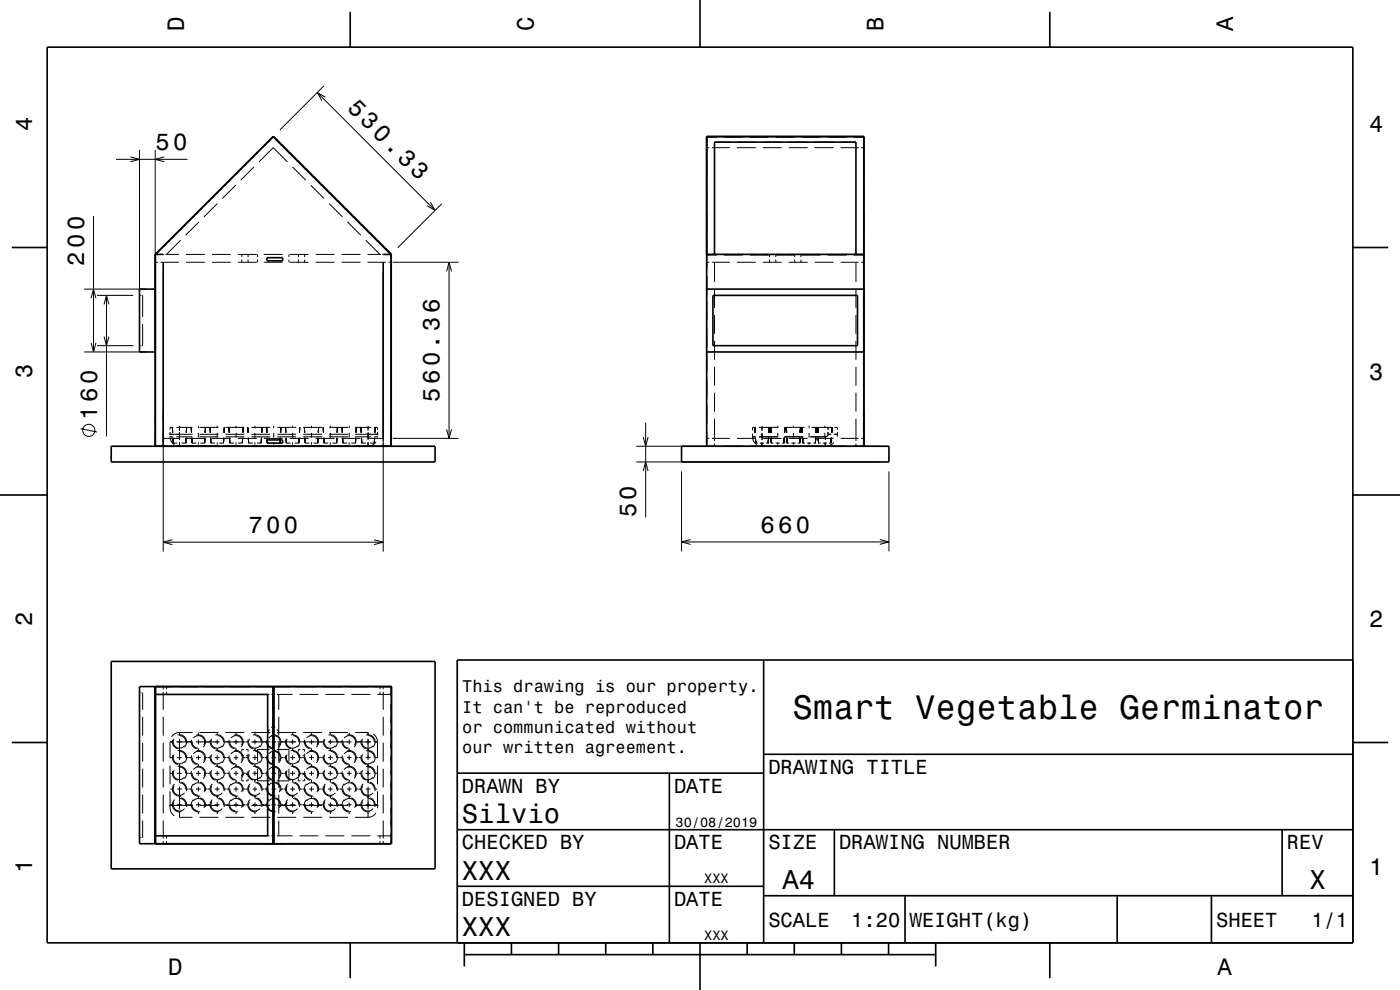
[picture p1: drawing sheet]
<svg xmlns="http://www.w3.org/2000/svg" width="297mm" height="210mm" viewBox="0 0 297 210" stroke-linecap="round" stroke-linejoin="round" font-family="sans-serif">
<g fill="none" stroke="#000" stroke-width=".21">
<path d="M67.3 19.6l25 25M68.7 18.2l-9.3 9.4M24.6 33.8h15.2M27.7 33.3l1.9 .5-1.9 .5M29.6 31.8v40.9M32.9 31.8v40.9M34.9 33.3l-2 .5 2 .5M50 39.3l-2.8 2.8M50.8 36.2l-2.8 2.8M53.9 35.4l-2.8 2.8M54.7 32.3l-2.9 2.8M54.9 34.3l3.1-3 3 3"/>
<path d="M58 29l-2.3 2.2M62 35.4l2.9 2.8M65.9 39.3l2.9 2.8M69 20.6l-1.7-1 1 1.8M149.9 31.3h.6M149.9 29.1h2.2M149.9 34v4M149.9 39.5v4M151 31.3h3.8M151.6 30.1h3.2M152.1 29h-2.2v3.5M153.6 29l4 .1"/>
<path d="M153.6 29h4M156.3 30.1h4M156.3 31.3h4M159.1 29l4 .1M159.1 29h4M161.8 30.1h4M161.8 31.3h4M164.6 29l4 .1M164.6 29h4M167.3 30.1h4M167.3 31.3h4M170.1 29l4 .1"/>
<path d="M170.1 29h4M172.8 30.1h4M172.8 31.3h4M175.6 29l4 .1M175.6 29h4M178.3 30.1h3.3M178.3 31.3h3.8M181.1 29h2.1M181.1 29h2.1v3.5M182.7 31.3h.5M183.2 34v4M183.2 39.5v4"/>
<path d="M19.8 45.8v28.9M33 55.6h.5M33 54h.1M34.1 55.6h3.9M34.6 57.6v59.4M34.6 54h.3M35.1 54h2.9M35.2 51.7l-2.2 2.3M38.3 51l-3 3M39.1 47.9l-2.8 2.8M39.5 55.6h4M39.5 54h4"/>
<path d="M42.2 47.1l-2.8 2.8M43 44l-2.8 2.8M45 55.6h4M45 54h4M46.1 43.2l-2.8 2.8M46.9 40.1l-2.8 2.8M50.5 55.6h4M50.5 54h4M51.3 54v.5M51.3 55.1v.5M52.6 54v.5M52.6 55.1v.5"/>
<path d="M54.6 54v.5M54.6 55.1v.5M56 55.6h4M56 54h4M61.3 54v.5M61.3 55.1v.5M61.5 55.6h4M61.5 54h4M63.3 54v.5M63.3 55.1v.5M64.6 54v.5M64.6 55.1v.5"/>
<path d="M67 55.6h4M67 54h4M69.8 43.2l2.8 2.8M72.5 55.6h4M72.5 54h4M73.7 47.1l2.8 2.8M77.6 51l3 3M78 55.6h3.9M78 54h2.8M81.1 54h.2M81.3 57.6v59.4M82.4 55.6h.6"/>
<path d="M83.3 55.6h14M91.3 42.9l1 1.7-1.7-1M93.7 43.2l-9.3 9.4M94.7 57.6l.6-2 .5 2M95.3 55.6v37.4M149.9 55.6h.6M149.9 54h33.4M149.9 58.4v20.7M149.9 54h2.2M149.9 45v4M149.9 50.5v6.6M151 55.6h3.8"/>
<path d="M151.6 55.6v4.2M153.6 54h4M156.3 55.6h4M159.1 54h4M161.8 55.6h4M163.2 54v.5M163.2 55.1v.5M164.6 54v.5M164.6 55.1v.5M164.6 54h4M167.3 55.6h4M168.6 54v.5"/>
<path d="M168.6 55.1v.5M169.9 54v.5M169.9 55.1v.5M170.1 54h4M172.8 55.6h4M175.6 54h4M178.3 55.6h3.8M181.1 54h2.1M181.6 55.6v4.2M183.2 55.1v.5h-.5M183.2 45v4M183.2 50.5v4"/>
<path d="M183.2 54.7l.1 .2M183.3 55.1l-.1 .2M17.8 74.7h13.1M17.8 61.3h13.1M19.3 72.7l.5 2 .6-2M19.3 63.3l.5-2 .6 2M20.6 73.3h7.7M20.6 62.7h7.7M22.1 64.6l.5-1.9 .5 1.9M22.1 71.4l.5 1.9 .5-1.9M22.6 62.7v29.9M29.6 73.3h.2"/>
<path d="M29.6 62.7h.2M30 62.7h.3v4.5M30.3 68.7v4.6h-.3M149.9 79.9v4.7M151.6 61.3v4M151.6 66.8v4M151.6 72.3v4M151.6 77.8v4M181.6 61.3v4M181.6 66.8v4M181.6 72.3v4M181.6 77.8v4"/>
<path d="M17.1 90.9l3.5 .7M33 87.3v2.9M33 91.7v3h2.2M34.6 93h3.4M35.9 92.1h4.9M36.1 92.7a2 2 0 0 0 .9 1.6M36.1 91.6v.7M36.1 92.5v.2M36.1 92.7h.6M36.6 90.7v1.1M36.7 92.9v1.1h.9M36.7 94.7h4"/>
<path d="M36.7 90.7h-.6v.4M37.4 92.7h3.4M37.4 90.7h3.4M38.1 90.3v1M38.1 91.6v1.7M38.1 93.8v.9M39.5 93h4M39.5 92.9l-.1 1.1h-.9M39.6 90.7l-.1 1.1M40.6 90.7v1.1M40.7 92.9v1.1h.9M42.1 90.3v.5"/>
<path d="M42.1 91.8v1M42.1 93.8v.5M42.2 94.7h4M42.3 92.1h4M42.3 92.7h4M42.3 90.7h4M43.5 92.9l-.1 1.1h-.9M43.6 90.7l-.1 1.1M44.6 90.7v1.1M44.7 92.9v1.1h.9M45 93h4M46.1 90.3v.5"/>
<path d="M46.1 91.8v1M46.1 93.8v.5M47.5 92.9l-.1 1.1h-.9M47.6 90.7l-.1 1.1M47.7 94.7h4M47.8 92.1h4M47.8 92.7h4M47.8 90.7h4M48.6 90.7v1.1M48.7 92.9v1.1h.9M50.1 90.3v.5M50.1 91.8v1"/>
<path d="M50.1 93.8v.5M50.5 93h4M51.5 92.9l-.1 1.1h-.9M51.6 90.7l-.1 1.1M52.6 90.7v1.1M52.7 92.9v1.1h.9M53.2 94.7h4M53.3 92.1h4M53.3 92.7h4M53.3 90.7h4M54.1 90.3v.5M54.1 91.8v1"/>
<path d="M54.1 93.8v.5M55.5 92.9l-.1 1.1h-.9M55.6 90.7l-.1 1.1M56 93h4M56.6 90.7v1.1M56.7 92.9v1.1M58.1 90.3v.5M58.1 91.8v1M58.1 93.8v.5M58.7 94.7h4M58.8 92.1h4M58.8 92.7h4"/>
<path d="M58.8 90.7h4M59.5 92.9l-.1 1.1M59.6 90.7l-.1 1.1M60.6 90.7v1.1M60.7 92.9v1.1h.9M61.5 93h4M62.1 90.3v.5M62.1 91.8v1M62.1 93.8v.5M63.5 92.9l-.1 1.1h-.9M63.6 90.7l-.1 1.1M64.2 94.7h4"/>
<path d="M64.3 92.1h4M64.3 92.7h4M64.3 90.7h4M64.6 90.7v1.1M64.7 92.9v1.1h.9M66.1 90.3v.5M66.1 91.8v1M66.1 93.8v.5M67 93h4M67.5 92.9l-.1 1.1h-.9M67.6 90.7l-.1 1.1M68.6 90.7v1.1"/>
<path d="M68.7 92.9v1.1h.9M69.7 94.7h4M69.8 92.1h4M69.8 92.7h4M69.8 90.7h4M70.1 90.3v.5M70.1 91.8v1M70.1 93.8v.5M71.5 92.9l-.1 1.1h-.9M71.6 90.7l-.1 1.1M72.5 93h4M72.6 90.7v1.1"/>
<path d="M72.7 92.9v1.1h.9M74.1 90.3v.5M74.1 91.8v1M74.1 93.8v.5M75.2 94.7h4M75.3 92.1h5M75.3 92.7h3.4M75.3 90.7h3.4M75.5 92.9l-.1 1.1h-.9M75.6 90.7l-.1 1.1M76.6 90.7v1.1M76.7 92.9v1.1h.9"/>
<path d="M78 93h3.3M78.1 90.3v1M78.1 91.6v1.7M79.4 92.7h.7M79.4 90.7h.7v.4M79.5 92.9l-.1 1.1h-.9M79.6 90.7l-.1 1.1M79.8 93.7a2 2 0 0 1-1.7 1v-.9M80.1 91.6v.7M80.1 92.5v.2M80.1 92.7h.1M80.7 94.7h2.3"/>
<path d="M83.3 93h14M94.7 91.1l.6 1.9 .5-1.9M135 98h51.6M135 94.7h51.6M136.5 92.7l.5 2 .5-2M136.5 99.9l.5-1.9 .5 1.9M137 89.7v20.1M144.6 100v17M149.9 93h.6M149.9 85.4v4.7M149.9 90.9v3.8M151 93h3.8"/>
<path d="M151.6 83.3v4M151.6 88.8v4.7M151.6 94.1v.6M156.3 93h4M159.6 92.7a2.02 2.02 0 0 0 1 1.6M159.6 92.7h.7M159.6 92v.7M160.1 90.7l.1 1.1M160.3 92.9v1.1h.5M160.3 90.7h-.7v.6M161 92.7h3.9M161 90.7h4.1"/>
<path d="M161.2 94h.9M161.6 90.3v1M161.6 91.8v1.5M161.6 93.8v.9M161.8 93h4M163 92.9v1.1h-.5M163.2 90.7l-.1 1.1M163.5 90.7v1.1M163.6 92.9l.1 1.1h.4M164.5 94h.9M165 90.3v.5M165 91.8v1"/>
<path d="M165 93.8v.5M166.4 92.9l-.1 1.1h-.4M166.4 92.7h4M166.5 90.7l-.1 1.1M166.7 90.7h4M166.8 90.7l.1 1.1M166.9 92.9l.1 1.1h.4M167.3 93h4M167.9 94h.9M168.3 90.3v.5M168.3 91.8v1M168.3 93.8v.5"/>
<path d="M169.7 92.9v1.1h-.5M169.8 90.7v1.1M170.1 90.7l.1 1.1M170.3 92.9v1.1h.5M171.2 94h.9M171.7 90.3v.5M171.7 91.8v1M171.7 93.8v.5M171.9 92.7h3.2M172.2 90.7h4.1M172.8 93h4M173 92.9v1.1h-.5"/>
<path d="M173.2 90.7l-.1 1.1M173.5 90.7v1.1M173.6 92.9l.1 1.1h.4M174.5 94h.9M175 90.3v.5M175 91.8v1M175 93.8v.5M175.1 92.7v.6M175.7 92.1l-.2 .3-.4 .3M175.7 92.1h.6M175.7 90.7v.4M175.7 91.6v.5"/>
<path d="M176.4 92.9l-.1 1.1h-.4M176.5 90.7l-.1 1.1M176.9 93.9a2.52 2.52 0 0 1-1.8 .8v-.7M177 92.1h.7M177 90.7h.7v.4M177.7 92.1l-.1 .5M177.7 91.6v.5M178.3 93h3.8M181.6 83.3v4M181.6 88.8v4.7M181.6 94.1v.6M182.7 93h.5"/>
<path d="M183.2 94h.1M183.2 93.3h.1M188.6 100v17M34.6 115h46.7M36.6 114.5l-2 .5 2 .5M79.4 114.5l1.9 .5-1.9 .5M144.6 115h44M146.5 114.4l-1.9 .6 1.9 .5M186.6 114.4l2 .6-2 .5M29.6 147h.2M30 147h.3v3.6M30.3 152.1v4"/>
<path d="M30.3 157.6v4M33 145.7h3.5M33 145.7v2.1M33 149.3v4M33 154.8v4M34.6 145.6v.6M34.6 146.7v3.9M34.6 152.1v4M34.6 157.6v4M35.3 145.6v.6M35.3 146.7v.6M36.1 157.4v3.5"/>
<path d="M36.1 157.4h.6M36.1 157.3v.1M36.6 156.9a1.51 1.51 0 0 0 1.1 1.9M36.9 156.7a1.33 1.33 0 0 0 .4 1.8 1.33 1.33 0 0 0 1.8-.3M37.4 157.4h3.4M37.7 159.3a1.51 1.51 0 0 1 1.7 .7 1.51 1.51 0 0 1-.3 1.8M37.7 155.9a1.51 1.51 0 0 1 1.7 .7 1.51 1.51 0 0 1-.3 1.9M38 145.7h4M38.1 155.4a2 2 0 0 0-1.7 .9M38.1 155.4v.6M38.1 156.7v4.5M38.1 155.4h2.7"/>
<path d="M38.2 156a1.33 1.33 0 0 1 1.2 1.4M38.2 159.4a1.33 1.33 0 0 1 1.2 1.4M40.6 156.9a1.51 1.51 0 0 0 1.1 1.9M40.7 157.3a1.33 1.33 0 0 0 1.3 1.4M41 156.6a1.33 1.33 0 0 1 1.8-.3 1.33 1.33 0 0 1 .4 1.7M41 159.9a1.33 1.33 0 0 1 1.8-.3 1.33 1.33 0 0 1 .4 1.8M41.6 157.4h5M41.7 159.3a1.51 1.51 0 0 1 1.7 .7 1.51 1.51 0 0 1-.3 1.8M41.7 155.9a1.51 1.51 0 0 1 1.7 .7 1.51 1.51 0 0 1-.3 1.9M42.1 155.4v.5M42.1 156.9v1M42.1 158.7v.6"/>
<path d="M42.3 155.4h4M43.5 145.7h4M44.6 156.9a1.51 1.51 0 0 0 1.1 1.9M44.9 156.7a1.33 1.33 0 0 0 .4 1.8 1.33 1.33 0 0 0 1.8-.3M45.7 159.3a1.51 1.51 0 0 1 1.7 .7 1.51 1.51 0 0 1-.3 1.8M45.7 155.9a1.51 1.51 0 0 1 1.7 .7 1.51 1.51 0 0 1-.3 1.9M46.1 155.4v.5M46.1 156.9v1M46.1 158.7v.6M46.2 156a1.33 1.33 0 0 1 1.2 1.4M46.2 159.4a1.33 1.33 0 0 1 1.2 1.4M47.6 157.4h4.4"/>
<path d="M47.8 155.4h4M48.6 156.9a1.51 1.51 0 0 0 1.1 1.9M48.8 157.3a1.33 1.33 0 0 0 1.2 1.4M49 145.7h4M49 156.6a1.33 1.33 0 0 1 1.8-.3 1.33 1.33 0 0 1 .4 1.7M49 159.9a1.33 1.33 0 0 1 1.8-.3 1.33 1.33 0 0 1 .4 1.8M49.7 159.3a1.51 1.51 0 0 1 1.7 .7 1.51 1.51 0 0 1-.3 1.8M49.7 155.9a1.51 1.51 0 0 1 1.7 .7 1.51 1.51 0 0 1-.3 1.9M50.1 155.4v.5M50.1 156.9v1M50.1 158.7v.6M51.3 159.9v.4h.4"/>
<path d="M51.7 159h-.4v.4M52.1 157.4h.5M52.2 159h.4v.4M52.6 157.4a1.5 1.5 0 0 0 1.1 1.4M52.6 159.9v.4h-.4M52.6 156.9v.5M52.9 156.7a1.33 1.33 0 0 0 .4 1.8 1.33 1.33 0 0 0 1.8-.3M53.3 157.4h4M53.3 155.4h4M53.7 159.3a1.51 1.51 0 0 1 1.7 .7 1.51 1.51 0 0 1-.3 1.8M53.7 155.9a1.51 1.51 0 0 1 1.7 .7 1.51 1.51 0 0 1-.3 1.9M54.1 155.4v.5"/>
<path d="M54.1 156.9v1M54.1 158.7v.6M54.2 156a1.33 1.33 0 0 1 1.2 1.4M54.2 159.4a1.33 1.33 0 0 1 1.2 1.4M54.5 145.7h3.5M56.6 156.9a1.51 1.51 0 0 0 1.1 1.9M56.8 157.3a1.33 1.33 0 0 0 1.2 1.4M56.8 147.3h.4M57 156.6a1.33 1.33 0 0 1 1.8-.3 1.33 1.33 0 0 1 .4 1.7M57 159.9a1.33 1.33 0 0 1 1.8-.3 1.33 1.33 0 0 1 .4 1.8M57.2 154.8l-.4 .3 .4 .4M57.2 159h-2.6v2.6"/>
<path d="M57.6 154.4l.4-.4 .4 .4M57.6 155.9l.4 .4 .4-.4M57.6 147.3h.8M57.6 157.4h1M57.7 159.3a1.51 1.51 0 0 1 1.7 .7 1.51 1.51 0 0 1-.3 1.8M57.7 155.9a1.51 1.51 0 0 1 1.7 .7 1.51 1.51 0 0 1-.3 1.9M58 145.6v.6M58 146.7v3.9M58 152.1v4M58 157.6v4M58.1 145.7h3.4M58.1 155.4v.5"/>
<path d="M58.1 156.9v1M58.1 158.7v.6M58.7 159h2.6v2.6M58.7 154.8l.4 .3-.4 .4M58.7 147.3h3.4M58.8 157.4h4M58.8 155.4h4M59.1 147.3v3.3M59.1 152.1v4M59.1 157.6v4M60.6 156.9a1.5 1.5 0 0 0 1.1 1.9M60.9 156.7a1.33 1.33 0 0 0 .4 1.8 1.33 1.33 0 0 0 1.8-.3"/>
<path d="M61.7 159.3a1.51 1.51 0 0 1 1.7 .7 1.51 1.51 0 0 1-.3 1.8M61.7 155.9a1.51 1.51 0 0 1 1.7 .7 1.51 1.51 0 0 1-.3 1.9M62.1 155.4v.5M62.1 156.9v1M62.1 158.7v.6M62.2 156a1.33 1.33 0 0 1 1.2 1.4M62.2 159.4a1.33 1.33 0 0 1 1.2 1.4M63 145.7h4M63.3 159.9v.4h.4M63.5 147.3h4M63.6 157.4h.4M63.7 159h-.4v.4"/>
<path d="M64.1 157.4h4.5M64.2 159h.4v.4M64.3 155.4h4M64.6 159.9v.4h-.4M64.6 156.9a1.51 1.51 0 0 0 1.1 1.9M64.7 157.3a1.33 1.33 0 0 0 1.3 1.4M65 156.6a1.33 1.33 0 0 1 1.8-.3 1.33 1.33 0 0 1 .4 1.7M65 159.9a1.33 1.33 0 0 1 1.8-.3 1.33 1.33 0 0 1 .4 1.8M65.7 159.3a1.51 1.51 0 0 1 1.7 .7 1.51 1.51 0 0 1-.3 1.8M65.7 155.9a1.51 1.51 0 0 1 1.7 .7 1.51 1.51 0 0 1-.3 1.9M66.1 155.4v.5M66.1 156.9v1"/>
<path d="M66.1 158.7v.6M68.5 145.7h4M68.6 157.4a1.51 1.51 0 0 0 1.1 1.4M68.6 156.9v.5M68.9 156.7a1.33 1.33 0 0 0 .4 1.8 1.33 1.33 0 0 0 1.8-.3M69 147.3h4M69.6 157.4h5M69.7 159.3a1.51 1.51 0 0 1 1.7 .7 1.51 1.51 0 0 1-.3 1.8M69.7 155.9a1.51 1.51 0 0 1 1.7 .7 1.51 1.51 0 0 1-.3 1.9M69.8 155.4h4M70.1 155.4v.5M70.1 156.9v1"/>
<path d="M70.1 158.7v.6M70.2 156a1.33 1.33 0 0 1 1.2 1.4M70.2 159.4a1.33 1.33 0 0 1 1.2 1.4M72.6 156.9a1.51 1.51 0 0 0 1.1 1.9M72.7 157.3a1.33 1.33 0 0 0 1.3 1.4M73 156.6a1.33 1.33 0 0 1 1.8-.3 1.33 1.33 0 0 1 .4 1.7M73 159.9a1.33 1.33 0 0 1 1.8-.3 1.33 1.33 0 0 1 .4 1.8M73.7 159.3a1.51 1.51 0 0 1 1.7 .7 1.51 1.51 0 0 1-.3 1.8M73.7 155.9a1.51 1.51 0 0 1 1.7 .7 1.51 1.51 0 0 1-.3 1.9M74 145.7h4M74.1 155.4v.5M74.1 156.9v1"/>
<path d="M74.1 158.7v.6M74.5 147.3h4M75.3 157.4h3.4M75.3 155.4h2.8M76.6 156.9a1.51 1.51 0 0 0 1.1 1.9M76.9 156.7a1.33 1.33 0 0 0 .4 1.8 1.33 1.33 0 0 0 1.8-.3M77.7 159.3a1.51 1.51 0 0 1 1.7 .7 1.51 1.51 0 0 1-.3 1.8M77.7 155.9a1.51 1.51 0 0 1 1.7 .7 1.51 1.51 0 0 1-.3 1.9M78.1 155.4v.6M78.1 156.7v4.5M78.1 155.4h.1M78.2 156a1.34 1.34 0 0 1 1.2 1.4"/>
<path d="M78.2 159.4a1.33 1.33 0 0 1 1.2 1.4M79.2 155.7a2 2 0 0 1 .9 1.7M79.4 157.4h.1M79.4 157.4h.7M79.5 145.7h3.5M80.1 147.3h2.9M80.1 157.4v3.5M80.6 145.6v.6M80.6 146.7v.6M81.3 145.6v.6M81.3 146.7v3.9M81.3 152.1v4"/>
<path d="M81.3 157.6v4M83 145.6v33.4h-3.5M83 145.6v2.2M83 149.3v4M83 154.8v4M29.6 177.6h.2M30.3 163.1v4M30.3 168.6v4M30.3 174.1v3.5h-.3M33 179h3.5M33 160.3v4M33 165.8v4"/>
<path d="M33 171.3v4M33 176.8v2.2M34.6 163.1v4M34.6 168.6v4M34.6 174.1v3.8M34.6 178.4v.6M35.3 177.3v.6M35.3 178.4v.6M35.9 170.8h4.9M36.1 167.9v3.5a2 2 0 0 0 .9 1.7M36.1 162.4v4M36.1 170.7h.5"/>
<path d="M36.1 167.4h.5M36.1 164h.5M36.1 160.7h.5M36.6 164a1.5 1.5 0 0 0 1.1 1.5M36.6 160.7a1.51 1.51 0 0 0 1.1 1.5M36.6 163.6v.4M36.6 160.2v.5M36.9 160.1a1.33 1.33 0 0 0 .4 1.7 1.33 1.33 0 0 0 1.8-.3M36.9 163.4a1.33 1.33 0 0 0 .4 1.8 1.33 1.33 0 0 0 1.8-.4M36.9 166.7a1.33 1.33 0 0 0 .4 1.8 1.33 1.33 0 0 0 1.8-.3M36.9 170.1a1.33 1.33 0 0 0 .4 1.7 1.33 1.33 0 0 0 1.8-.3M37 169.6a1.51 1.51 0 0 0-.2 1.8 1.51 1.51 0 0 0 1.7 .8"/>
<path d="M37 166.3a1.51 1.51 0 0 0-.2 1.8 1.51 1.51 0 0 0 1.7 .7M37.6 170.7h1M37.6 167.4h1M37.6 164h1M37.6 160.7h1M37.7 162.6a1.5 1.5 0 0 1 1.7 .7 1.5 1.5 0 0 1-.3 1.8M38 179h4M38 173.4h2.8M38.1 162.1v4M38.1 166.9v4.8M38.1 172.2v1.2M38.2 162.7a1.33 1.33 0 0 1 1.2 1.4"/>
<path d="M38.2 166a1.33 1.33 0 0 1 1.2 1.4M38.2 169.4a1.33 1.33 0 0 1 1.2 1.4M38.4 169.2a1.5 1.5 0 0 1 1.2 1.5M38.4 165.9a1.5 1.5 0 0 1 1.2 1.5M39.6 170.7h.4M39.6 167.4h.4M39.6 164h.4M39.6 160.7h.4M39.6 170.7l-.1 .5M39.6 167.4l-.1 .4M40.1 170.7h.5M40.1 167.4h.5"/>
<path d="M40.1 164h.5M40.1 160.7h.5M40.6 164a1.51 1.51 0 0 0 1.1 1.5M40.6 160.7a1.51 1.51 0 0 0 1.1 1.5M40.6 163.6v.4M40.6 160.2v.5M40.7 160.6a1.33 1.33 0 0 0 1.3 1.4M40.7 164a1.33 1.33 0 0 0 1.3 1.4M40.7 167.3a1.33 1.33 0 0 0 1.3 1.4M40.7 170.6a1.33 1.33 0 0 0 1.3 1.4M41 163.2a1.33 1.33 0 0 1 1.8-.3 1.33 1.33 0 0 1 .4 1.8M41 166.6a1.33 1.33 0 0 1 1.8-.3 1.33 1.33 0 0 1 .4 1.7"/>
<path d="M41 169.9a1.33 1.33 0 0 1 1.8-.3 1.33 1.33 0 0 1 .4 1.8M41 169.6a1.5 1.5 0 0 0-.2 1.8 1.5 1.5 0 0 0 1.7 .8M41 166.3a1.5 1.5 0 0 0-.2 1.8 1.5 1.5 0 0 0 1.7 .7M41.6 170.7h1M41.6 167.4h1M41.6 164h1M41.6 160.7h1M41.7 162.6a1.5 1.5 0 0 1 1.7 .7 1.5 1.5 0 0 1-.3 1.8M42.1 160.2v1M42.1 162.1v.6M42.1 163.5v1M42.1 165.4v.6"/>
<path d="M42.1 166.9v1M42.1 168.7v.6M42.1 170.2v1M42.1 172.2v.5M42.3 170.8h4M42.3 173.4h4M42.4 169.2a1.51 1.51 0 0 1 1.2 1.5M42.4 165.9a1.51 1.51 0 0 1 1.2 1.5M43.5 179h4M43.6 170.7h.4M43.6 167.4h.4M43.6 164h.4"/>
<path d="M43.6 160.7h.4M43.6 170.7l-.1 .5M43.6 167.4l-.1 .4M44.1 170.7h.5M44.1 167.4h.5M44.1 164h.5M44.1 160.7h.5M44.6 163.6a1.5 1.5 0 0 0 1.1 1.9M44.6 160.2a1.51 1.51 0 0 0 1.1 2M44.9 160.1a1.33 1.33 0 0 0 .4 1.7 1.33 1.33 0 0 0 1.8-.3M44.9 163.4a1.33 1.33 0 0 0 .4 1.8 1.33 1.33 0 0 0 1.8-.4M44.9 166.7a1.33 1.33 0 0 0 .4 1.8 1.33 1.33 0 0 0 1.8-.3"/>
<path d="M44.9 170.1a1.33 1.33 0 0 0 .4 1.7 1.33 1.33 0 0 0 1.8-.3M45 169.6a1.5 1.5 0 0 0-.2 1.8 1.5 1.5 0 0 0 1.7 .8M45 166.3a1.5 1.5 0 0 0-.2 1.8 1.5 1.5 0 0 0 1.7 .7M45.6 170.7h1M45.6 167.4h1M45.6 164h1M45.6 160.7h1M45.7 162.6a1.51 1.51 0 0 1 1.7 .7 1.51 1.51 0 0 1-.3 1.8M46.1 160.2v1M46.1 162.1v.6M46.1 163.5v1M46.1 165.4v.6"/>
<path d="M46.1 166.9v1M46.1 168.7v.6M46.1 170.2v1M46.1 172.2v.5M46.2 162.7a1.33 1.33 0 0 1 1.2 1.4M46.2 166a1.33 1.33 0 0 1 1.2 1.4M46.2 169.4a1.33 1.33 0 0 1 1.2 1.4M46.4 169.2a1.51 1.51 0 0 1 1.2 1.5M46.4 165.9a1.51 1.51 0 0 1 1.2 1.5M47.6 170.7h.4M47.6 167.4h.4M47.6 164h.4"/>
<path d="M47.6 160.7h.4M47.6 170.7l-.1 .5M47.6 167.4l-.1 .4M47.8 170.8h4M47.8 173.4h4M48.1 170.7h.5M48.1 167.4h.5M48.1 164h.5M48.1 160.7h.5M48.6 164a1.5 1.5 0 0 0 1.1 1.5M48.6 160.7a1.51 1.51 0 0 0 1.1 1.5M48.6 163.6v.4"/>
<path d="M48.6 160.2v.5M48.8 160.6a1.33 1.33 0 0 0 1.2 1.4M48.8 164a1.33 1.33 0 0 0 1.2 1.4M48.8 167.3a1.33 1.33 0 0 0 1.2 1.4M48.8 170.6a1.33 1.33 0 0 0 1.2 1.4M49 179h4M49 163.2a1.33 1.33 0 0 1 1.8-.3 1.33 1.33 0 0 1 .4 1.8M49 166.6a1.33 1.33 0 0 1 1.8-.3 1.33 1.33 0 0 1 .4 1.7M49 169.9a1.33 1.33 0 0 1 1.8-.3 1.33 1.33 0 0 1 .4 1.8M49.1 169.6a1.5 1.5 0 0 0-.3 1.8 1.5 1.5 0 0 0 1.7 .8M49.1 166.3a1.5 1.5 0 0 0-.3 1.8 1.5 1.5 0 0 0 1.7 .7M49.6 170.7h1"/>
<path d="M49.6 167.4h1M49.6 164h1M49.6 160.7h1M49.7 162.6a1.51 1.51 0 0 1 1.7 .7 1.51 1.51 0 0 1-.3 1.8M50.1 160.2v1M50.1 162.1v.6M50.1 163.5v1M50.1 165.4v.6M50.1 166.9v1M50.1 168.7v.6M50.1 170.2v1M50.1 172.2v.5"/>
<path d="M50.4 169.2a1.51 1.51 0 0 1 1.2 1.5M50.4 165.9a1.51 1.51 0 0 1 1.2 1.5M51.3 165.2v.4h.4M51.6 170.7h.4M51.6 167.4h.4M51.6 164h.4M51.6 160.7h.4M51.6 170.7l-.1 .5M51.6 167.4l-.1 .4M51.7 164.3h-.4v.4M52.1 170.7h.5M52.1 167.4h.5"/>
<path d="M52.1 164h.5M52.1 160.7h.5M52.2 164.3h.4v.4M52.6 164a1.5 1.5 0 0 0 1.1 1.5M52.6 160.7a1.51 1.51 0 0 0 1.1 1.5M52.6 165.2v.4h-.4M52.6 163.6v.4M52.6 160.2v.5M52.9 160.1a1.33 1.33 0 0 0 .4 1.7 1.33 1.33 0 0 0 1.8-.3M52.9 163.4a1.33 1.33 0 0 0 .4 1.8 1.33 1.33 0 0 0 1.8-.4M52.9 166.7a1.33 1.33 0 0 0 .4 1.8 1.33 1.33 0 0 0 1.8-.3M52.9 170.1a1.33 1.33 0 0 0 .4 1.7 1.33 1.33 0 0 0 1.8-.3"/>
<path d="M53.1 169.6a1.5 1.5 0 0 0-.3 1.8 1.5 1.5 0 0 0 1.7 .8M53.1 166.3a1.5 1.5 0 0 0-.3 1.8 1.5 1.5 0 0 0 1.7 .7M53.3 170.8h4M53.3 173.4h4M53.6 170.7h1M53.6 167.4h1M53.6 164h1M53.6 160.7h1M53.7 162.6a1.51 1.51 0 0 1 1.7 .7 1.51 1.51 0 0 1-.3 1.8M54.1 160.2v1M54.1 162.1v.6M54.1 163.5v1"/>
<path d="M54.1 165.4v.6M54.1 166.9v1M54.1 168.7v.6M54.1 170.2v1M54.1 172.2v.5M54.2 162.7a1.33 1.33 0 0 1 1.2 1.4M54.2 166a1.33 1.33 0 0 1 1.2 1.4M54.2 169.4a1.32 1.32 0 0 1 1.2 1.4M54.4 169.2a1.5 1.5 0 0 1 1.2 1.5M54.4 165.9a1.5 1.5 0 0 1 1.2 1.5M54.6 163.1v2.5h2.6M55.6 170.7h.4"/>
<path d="M55.6 167.4h.4M55.6 164h.4M55.6 160.7h.4M55.6 170.7l-.1 .5M55.6 167.4l-.1 .4M56.1 170.7h.5M56.1 167.4h.5M56.1 164h.5M56.1 160.7h.5M56.6 164a1.5 1.5 0 0 0 1.1 1.5M56.6 160.7a1.51 1.51 0 0 0 1.1 1.5M56.6 179h.1"/>
<path d="M56.6 163.6v.4M56.6 160.2v.5M56.8 160.6a1.33 1.33 0 0 0 1.2 1.4M56.8 164a1.32 1.32 0 0 0 1.2 1.4M56.8 167.3a1.32 1.32 0 0 0 1.2 1.4M56.8 170.6a1.33 1.33 0 0 0 1.2 1.4M56.8 177.3h.4M57 163.2a1.33 1.33 0 0 1 1.8-.3 1.33 1.33 0 0 1 .4 1.8M57 166.6a1.33 1.33 0 0 1 1.8-.3 1.33 1.33 0 0 1 .4 1.7M57 169.9a1.33 1.33 0 0 1 1.8-.3 1.33 1.33 0 0 1 .4 1.8M57 169.6a1.51 1.51 0 0 0-.2 1.8 1.51 1.51 0 0 0 1.7 .8M57 166.3a1.51 1.51 0 0 0-.2 1.8 1.51 1.51 0 0 0 1.7 .7"/>
<path d="M57.6 177.3h.8M57.6 170.7h1M57.6 167.4h1M57.6 164h1M57.6 160.7h1M57.7 162.6a1.5 1.5 0 0 1 1.7 .7 1.5 1.5 0 0 1-.3 1.8M58 178.4v.6h-3.5M58 163.1v4M58 168.6v4M58 174.1v3.8M58.1 179h3.4M58.1 160.2v1"/>
<path d="M58.1 162.1v.6M58.1 163.5v1M58.1 165.4v.6M58.1 166.9v1M58.1 168.7v.6M58.1 170.2v1M58.1 172.2v.5M58.4 169.2a1.5 1.5 0 0 1 1.1 2M58.4 165.9a1.5 1.5 0 0 1 1.1 1.9M58.7 177.3h3.4M58.8 170.8h4M58.8 173.4h4"/>
<path d="M59.1 163.1v4M59.1 168.6v4M59.1 174.1v3.2M59.6 170.7h.4M59.6 167.4h.4M59.6 164h.4M59.6 160.7h.4M60 179h.1M60.1 170.7h.5M60.1 167.4h.5M60.1 164h.5M60.1 160.7h.5"/>
<path d="M60.6 164a1.51 1.51 0 0 0 1.1 1.5M60.6 160.7a1.51 1.51 0 0 0 1.1 1.5M60.6 163.6v.4M60.6 160.2v.5M60.9 160.1a1.33 1.33 0 0 0 .4 1.7 1.33 1.33 0 0 0 1.8-.3M60.9 163.4a1.33 1.33 0 0 0 .4 1.8 1.33 1.33 0 0 0 1.8-.4M60.9 166.7a1.33 1.33 0 0 0 .4 1.8 1.33 1.33 0 0 0 1.8-.3M60.9 170.1a1.33 1.33 0 0 0 .4 1.7 1.33 1.33 0 0 0 1.8-.3M61 169.6a1.51 1.51 0 0 0-.2 1.8 1.51 1.51 0 0 0 1.7 .8M61 166.3a1.51 1.51 0 0 0-.2 1.8 1.51 1.51 0 0 0 1.7 .7M61.3 163.1v2.5h-2.6M61.6 170.7h1"/>
<path d="M61.6 167.4h1M61.6 164h1M61.6 160.7h1M61.7 162.6a1.5 1.5 0 0 1 1.7 .7 1.5 1.5 0 0 1-.3 1.8M62.1 160.2v1M62.1 162.1v.6M62.1 163.5v1M62.1 165.4v.6M62.1 166.9v1M62.1 168.7v.6M62.1 170.2v1M62.1 172.2v.5"/>
<path d="M62.2 162.7a1.33 1.33 0 0 1 1.2 1.4M62.2 166a1.33 1.33 0 0 1 1.2 1.4M62.2 169.4a1.33 1.33 0 0 1 1.2 1.4M62.4 169.2a1.5 1.5 0 0 1 1.2 1.5M62.4 165.9a1.5 1.5 0 0 1 1.2 1.5M63 179h4M63.3 165.2v.4h.4M63.5 177.3h4M63.6 170.7h.4M63.6 167.4h.4M63.6 164h.4M63.6 160.7h.4"/>
<path d="M63.6 170.7l-.1 .5M63.6 167.4l-.1 .4M63.7 164.3h-.4v.4M64.1 170.7h.5M64.1 167.4h.5M64.1 164h.5M64.1 160.7h.5M64.2 164.3h.4v.4M64.3 170.8h4M64.3 173.4h4M64.6 164a1.51 1.51 0 0 0 1.1 1.5M64.6 160.7a1.51 1.51 0 0 0 1.1 1.5"/>
<path d="M64.6 165.2v.4h-.4M64.6 163.6v.4M64.6 160.2v.5M64.7 160.6a1.33 1.33 0 0 0 1.3 1.4M64.7 164a1.33 1.33 0 0 0 1.3 1.4M64.7 167.3a1.33 1.33 0 0 0 1.3 1.4M64.7 170.6a1.33 1.33 0 0 0 1.3 1.4M65 163.2a1.33 1.33 0 0 1 1.8-.3 1.33 1.33 0 0 1 .4 1.8M65 166.6a1.33 1.33 0 0 1 1.8-.3 1.33 1.33 0 0 1 .4 1.7M65 169.9a1.33 1.33 0 0 1 1.8-.3 1.33 1.33 0 0 1 .4 1.8M65 169.6a1.51 1.51 0 0 0-.2 1.8 1.51 1.51 0 0 0 1.7 .8M65 166.3a1.51 1.51 0 0 0-.2 1.8 1.51 1.51 0 0 0 1.7 .7"/>
<path d="M65.6 170.7h1M65.6 167.4h1M65.6 164h1M65.6 160.7h1M65.7 162.6a1.5 1.5 0 0 1 1.7 .7 1.5 1.5 0 0 1-.3 1.8M66.1 160.2v1M66.1 162.1v.6M66.1 163.5v1M66.1 165.4v.6M66.1 166.9v1M66.1 168.7v.6M66.1 170.2v1"/>
<path d="M66.1 172.2v.5M66.4 169.2a1.5 1.5 0 0 1 1.2 1.5M66.4 165.9a1.5 1.5 0 0 1 1.2 1.5M67.6 170.7h.4M67.6 167.4h.4M67.6 164h.4M67.6 160.7h.4M67.6 170.7l-.1 .5M67.6 167.4l-.1 .4M68.1 170.7h.5M68.1 167.4h.5M68.1 164h.5"/>
<path d="M68.1 160.7h.5M68.5 179h4M68.6 164a1.5 1.5 0 0 0 1.1 1.5M68.6 160.7a1.51 1.51 0 0 0 1.1 1.5M68.6 163.6v.4M68.6 160.2v.5M68.9 160.1a1.33 1.33 0 0 0 .4 1.7 1.33 1.33 0 0 0 1.8-.3M68.9 163.4a1.33 1.33 0 0 0 .4 1.8 1.33 1.33 0 0 0 1.8-.4M68.9 166.7a1.33 1.33 0 0 0 .4 1.8 1.33 1.33 0 0 0 1.8-.3M68.9 170.1a1.33 1.33 0 0 0 .4 1.7 1.33 1.33 0 0 0 1.8-.3M69 169.6a1.5 1.5 0 0 0-.2 1.8 1.5 1.5 0 0 0 1.7 .8M69 166.3a1.5 1.5 0 0 0-.2 1.8 1.5 1.5 0 0 0 1.7 .7"/>
<path d="M69 177.3h4M69.6 170.7h1M69.6 167.4h1M69.6 164h1M69.6 160.7h1M69.7 162.6a1.5 1.5 0 0 1 1.7 .7 1.5 1.5 0 0 1-.3 1.8M69.8 170.8h4M69.8 173.4h4M70.1 160.2v1M70.1 162.1v.6M70.1 163.5v1M70.1 165.4v.6"/>
<path d="M70.1 166.9v1M70.1 168.7v.6M70.1 170.2v1M70.1 172.2v.5M70.2 162.7a1.33 1.33 0 0 1 1.2 1.4M70.2 166a1.33 1.33 0 0 1 1.2 1.4M70.2 169.4a1.33 1.33 0 0 1 1.2 1.4M70.4 169.2a1.51 1.51 0 0 1 1.2 1.5M70.4 165.9a1.51 1.51 0 0 1 1.2 1.5M71.6 170.7h.4M71.6 167.4h.4M71.6 164h.4"/>
<path d="M71.6 160.7h.4M71.6 170.7l-.1 .5M71.6 167.4l-.1 .4M72.1 170.7h.5M72.1 167.4h.5M72.1 164h.5M72.1 160.7h.5M72.6 163.6a1.5 1.5 0 0 0 1.1 1.9M72.6 160.2a1.51 1.51 0 0 0 1.1 2M72.7 160.6a1.33 1.33 0 0 0 1.3 1.4M72.7 164a1.33 1.33 0 0 0 1.3 1.4M72.7 167.3a1.33 1.33 0 0 0 1.3 1.4"/>
<path d="M72.7 170.6a1.33 1.33 0 0 0 1.3 1.4M73 163.2a1.33 1.33 0 0 1 1.8-.3 1.33 1.33 0 0 1 .4 1.8M73 166.6a1.33 1.33 0 0 1 1.8-.3 1.33 1.33 0 0 1 .4 1.7M73 169.9a1.33 1.33 0 0 1 1.8-.3 1.33 1.33 0 0 1 .4 1.8M73 169.6a1.5 1.5 0 0 0-.2 1.8 1.5 1.5 0 0 0 1.7 .8M73 166.3a1.5 1.5 0 0 0-.2 1.8 1.5 1.5 0 0 0 1.7 .7M73.6 170.7h1M73.6 167.4h1M73.6 164h1M73.6 160.7h1M73.7 162.6a1.51 1.51 0 0 1 1.7 .7 1.51 1.51 0 0 1-.3 1.8M74 179h4"/>
<path d="M74.1 160.2v1M74.1 162.1v.6M74.1 163.5v1M74.1 165.4v.6M74.1 166.9v1M74.1 168.7v.6M74.1 170.2v1M74.1 172.2v.5M74.4 169.2a1.51 1.51 0 0 1 1.2 1.5M74.4 165.9a1.51 1.51 0 0 1 1.2 1.5M74.5 177.3h4M75.3 170.8h5"/>
<path d="M75.3 173.4h2.8M75.6 170.7h.4M75.6 167.4h.4M75.6 164h.4M75.6 160.7h.4M75.6 170.7l-.1 .5M75.6 167.4l-.1 .4M76.1 170.7h.5M76.1 167.4h.5M76.1 164h.5M76.1 160.7h.5M76.6 164a1.5 1.5 0 0 0 1.1 1.5"/>
<path d="M76.6 160.7a1.51 1.51 0 0 0 1.1 1.5M76.6 163.6v.4M76.6 160.2v.5M76.9 160.1a1.33 1.33 0 0 0 .4 1.7 1.33 1.33 0 0 0 1.8-.3M76.9 163.4a1.33 1.33 0 0 0 .4 1.8 1.33 1.33 0 0 0 1.8-.4M76.9 166.7a1.33 1.33 0 0 0 .4 1.8 1.33 1.33 0 0 0 1.8-.3M76.9 170.1a1.33 1.33 0 0 0 .4 1.7 1.33 1.33 0 0 0 1.8-.3M77.1 169.6a1.5 1.5 0 0 0-.3 1.8 1.5 1.5 0 0 0 1.7 .8M77.1 166.3a1.5 1.5 0 0 0-.3 1.8 1.5 1.5 0 0 0 1.7 .7M77.6 170.7h1M77.6 167.4h1M77.6 164h1"/>
<path d="M77.6 160.7h1M77.7 162.6a1.51 1.51 0 0 1 1.7 .7 1.51 1.51 0 0 1-.3 1.8M78.1 162.1v4M78.1 166.9v4.8M78.1 172.2v1.2M78.2 162.7a1.33 1.33 0 0 1 1.2 1.4M78.2 166a1.33 1.33 0 0 1 1.2 1.4M78.2 169.4a1.32 1.32 0 0 1 1.2 1.4M78.4 169.2a1.5 1.5 0 0 1 1.1 2M78.4 165.9a1.5 1.5 0 0 1 1.1 1.9M79.6 170.7h.4M79.6 167.4h.4"/>
<path d="M79.6 164h.4M79.6 160.7h.4M79.8 172.5a2 2 0 0 1-1.7 .9M80.1 177.3h2.9M80.1 162.4v4M80.1 167.9v3.5M80.6 177.3v.6M80.6 178.4v.6M81.3 163.1v4M81.3 168.6v4M81.3 174.1v3.8M81.3 178.4v.6"/>
<path d="M83 160.3v4M83 165.8v4M83 171.3v4M83 176.8v2.2"/>
<circle cx="18.8" cy="91.3" r="1.28"/>
</g>
<g fill="none" stroke="#000" stroke-width=".35">
<path d="M10 10h277v190h-277zM74.3 2.5v7.5M148.5 0v10M222.7 2.5v7.5M58.1 29l25 25M58.1 29v.1M183.2 29v65.7M2.5 52.5h7.5M32.9 54h1.7M33 54l25-25 25 25.1M33 54l-.1 40.7M34.6 55.6v39.1"/>
<path d="M56.6 54.7h3.4v.6h-3.4zM81.3 54h1.7v40.7M81.3 55.6v37.4M83 54v40.7M83.1 54l-.1 .1M149.9 54h33.4M151.6 54v-23.9h30v23.9M287 52.5h7.5M32.9 61.3h-3.3v13.4h3.3M149.9 74.7h33.3M149.9 61.3h33.3M151.2 62.7h30.7v10.6h-30.7z"/>
<path d="M23.6 94.7h68.7v3.3h-68.7zM56.6 93.3h3.4v.7h-3.4zM144.6 94.7h44v3.3h-44zM149.9 94.7v-65.7h33.4v65.7M0 105h10M287 105h10M162 140v60M287 140h-190v60M2.5 157.5h7.5M23.6 140.3h68.7v44h-68.7zM29.6 145.6h53.5v33.4h-53.5zM33 145.6v33.4"/>
<path d="M33 147.3h23.8v30h-23.8M58 145.6v33.4M58 145.7h.1M58.1 145.6v33.4M287 157.5h7.5M83 179h.1M97 176h190M97 164h65M142 164v36M162 160h125M177 176v14M272 176v14"/>
<path d="M97 188h65M162 190h125M192 190v10M237 190v10M257 190v10M74.3 200v7.5M98.5 202.5h100M98.5 200v5M108.5 200v2.5M118.5 200v2.5M128.5 200v2.5M138.5 200v2.5"/>
<path d="M148.5 200v10M158.5 200v2.5M168.5 200v2.5M178.5 200v2.5M188.5 200v2.5M198.5 200v5M222.7 200v7.5"/>
</g>
<text font-size="7.2" x="168.1" y="152.6">Smart Vegetable Germinator</text>
<g font-size="5.8">
<text x="98" y="174.6">Silvio</text>
<text x="98" y="186.6">XXX</text>
<text x="166" y="188.6">A4</text>
<text x="277.8" y="188.6">X</text>
<text x="98" y="198.6">XXX</text>
</g>
<text font-size="5.1" x="73.5" y="23" transform="rotate(45 73.5 23)">530.33</text>
<g font-size="5">
<text x="39" y="6.5" transform="rotate(-90 39 6.5)">D</text>
<text x="113.2" y="6.5" transform="rotate(-90 113.2 6.5)">C</text>
<text x="187.4" y="6.5" transform="rotate(-90 187.4 6.5)">B</text>
<text x="261.6" y="6.5" transform="rotate(-90 261.6 6.5)">A</text>
<text x="6.8" y="27.8" transform="rotate(-90 6.8 27.8)">4</text>
<text x="290.5" y="28.1">4</text>
<text x="33" y="31.8">50</text>
<text x="17.8" y="56.3" transform="rotate(-90 17.8 56.3)">200</text>
<text x="6.8" y="80.3" transform="rotate(-90 6.8 80.3)">3</text>
<text x="290.5" y="80.6">3</text>
<text x="20.6" y="89" transform="rotate(-90 20.6 89)">160</text>
<text x="93.3" y="85.2" transform="rotate(-90 93.3 85.2)">560.36</text>
<text x="52.7" y="113">700</text>
<text x="135" y="109.8" transform="rotate(-90 135 109.8)">50</text>
<text x="161.3" y="113">660</text>
<text x="6.8" y="132.8" transform="rotate(-90 6.8 132.8)">2</text>
<text x="290.5" y="133.1">2</text>
<text x="6.8" y="185.3" transform="rotate(-90 6.8 185.3)">1</text>
<text x="290.5" y="185.6">1</text>
<text x="35.7" y="206.8">D</text>
<text x="258.3" y="206.8">A</text>
</g>
<g font-size="4.3">
<text x="163" y="164.2">DRAWING TITLE</text>
<text x="98" y="168.2">DRAWN BY</text>
<text x="143" y="168.2">DATE</text>
<text x="98" y="180.2">CHECKED BY</text>
<text x="143" y="180.2">DATE</text>
<text x="163" y="180.2">SIZE</text>
<text x="178" y="180.2">DRAWING NUMBER</text>
<text x="273" y="180.2">REV</text>
<text x="98" y="192.2">DESIGNED BY</text>
<text x="143" y="192.2">DATE</text>
<text x="163" y="196.6">SCALE</text>
<text x="180.6" y="196.6">1:20</text>
<text x="193" y="196.6">WEIGHT(kg)</text>
<text x="258" y="196.6">SHEET</text>
<text x="278.2" y="196.6">1/1</text>
</g>
<g font-size="3.6">
<text x="98.1" y="146.8">This drawing is our property.</text>
<text x="98.1" y="151.2">It can't be reproduced</text>
<text x="98.1" y="155.5">or communicated without</text>
<text x="98.1" y="159.8">our written agreement.</text>
</g>
<g font-size="2.9">
<text x="143.3" y="175.3">30/08/2019</text>
<text x="149.4" y="187.3">XXX</text>
<text x="149.4" y="199.3">XXX</text>
</g>
</svg>
